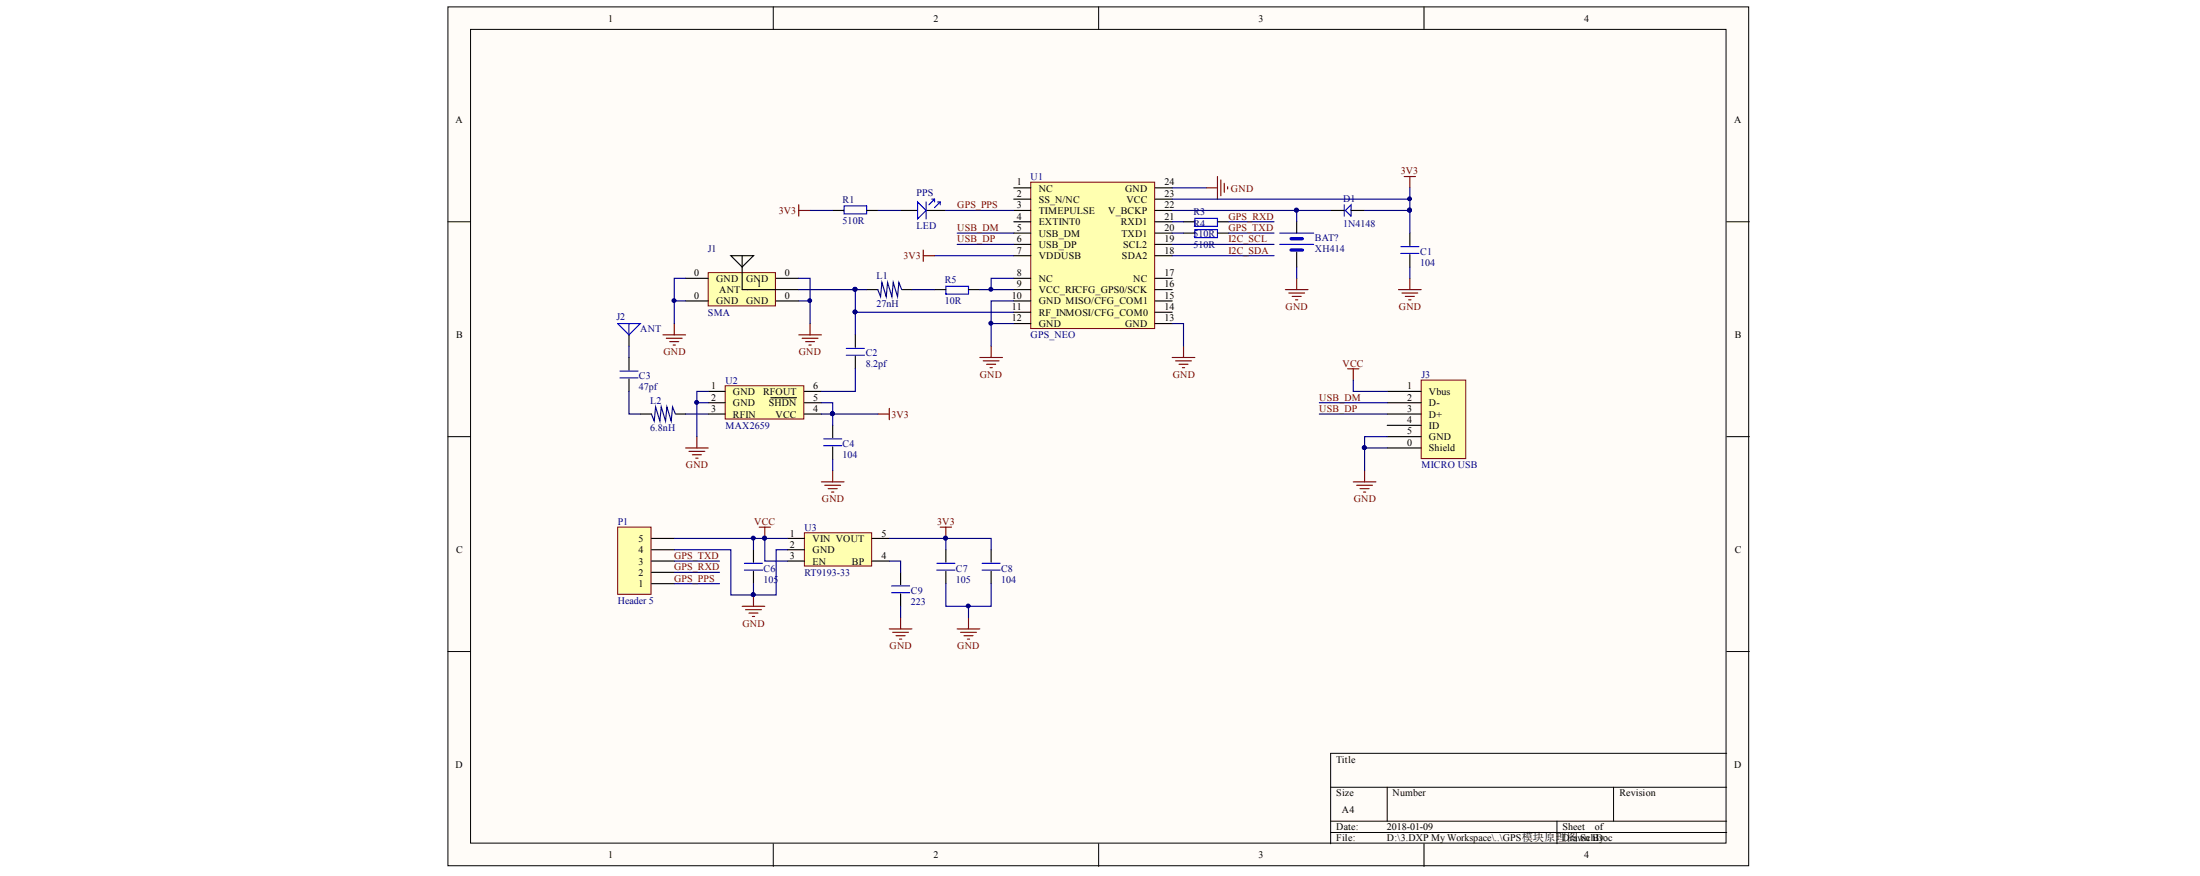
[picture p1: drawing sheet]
<svg xmlns="http://www.w3.org/2000/svg" width="297mm" height="118mm" viewBox="0 0 297 118" stroke-linecap="round" stroke-linejoin="round" font-family="sans-serif">
<g fill="#fffcf8" stroke="#000" stroke-width=".14">
<path d="M60.5 .9h175.6v115.9h-175.6z"/>
<path d="M63.5 4h169.5v109.7h-169.5z"/>
</g>
<g fill="none" stroke="#000" stroke-width=".14">
<path d="M104.4 .9v3.1M148.3 .9v3.1M192.3 .9v3.1M60.5 29.9h3M233.1 29.9h3.1M60.5 58.9h3M233.1 58.9h3.1M60.5 87.9h3M233.1 87.9h3.1M104.4 113.8v3.1M148.3 113.8v3.1M179.7 106.2h53.4"/>
<path d="M179.7 110.8h53.4M179.7 112.3h53.4M187.3 106.2v4.6M192.3 113.8v3.1M210.2 110.8v3M217.9 106.2v4.6M233.1 101.6h-53.4v12.2"/>
</g>
<path d="M139.2 24.6h16.7v19.7h-16.7z" fill="#ffffb0" stroke="#800000" stroke-width=".14"/>
<g fill="none" stroke="#000" stroke-width=".15">
<path d="M136.9 25.3h2.3M136.9 26.9h2.3M136.9 28.4h2.3M136.9 29.9h2.3M136.9 31.4h2.3M136.9 33h2.3M136.9 34.5h2.3M136.9 37.5h2.3M136.9 39.1h2.3M156 25.3h2.3M156 26.9h2.3M156 28.4h2.3"/>
<path d="M156 29.9h2.3M156 31.4h2.3M156 33h2.3M156 34.5h2.3M156 37.5h2.3M156 39.1h2.3M136.9 43.7h2.3M136.9 42.1h2.3M136.9 40.6h2.3M156 43.7h2.3M156 42.1h2.3M156 40.6h2.3"/>
</g>
<path d="M83.4 71.1h4.5v9.1h-4.5z" fill="#ffffb0" stroke="#800000" stroke-width=".14"/>
<path d="M88 78.7h3M88 77.2h3M88 75.7h3M88 74.2h3M88 72.6h3M101.7 74.2v1.6M101.7 77.1v1.6" fill="none" stroke="#000" stroke-width=".15"/>
<path d="M100.5 76.9h2.5M100.5 76h2.5" fill="none" stroke="#00f" stroke-width=".15"/>
<path d="M108.6 71.9h9.1v4.5h-9.1z" fill="#ffffb0" stroke="#800000" stroke-width=".14"/>
<g fill="none" stroke="#000" stroke-width=".15">
<path d="M112.4 28.4h1.6M117 28.4h1.5M117 39.1h1.5M121.6 28.4h2.3M121.8 39.1h1.3M125 28.4h2.7M126.2 39.1h1.5M130.8 39.1h1.5M106.3 72.6h2.3M106.3 74.2h2.3M106.3 75.7h2.3M117.8 72.6h2.3"/>
<path d="M117.8 75.7h2.3M121.6 77.2v1.7M127.7 74.2v1.6M127.7 77.1v1.6M133.8 74.2v1.6M133.8 77.1v1.6M121.6 80.1v1.7"/>
</g>
<g fill="none" stroke="#00f" stroke-width=".15">
<path d="M114 27.8h3v1.1h-3zM123.9 27.2l1.1 1.2-1.1 1.1zM125 27.2v2.3M125.8 26.9h.4v.3M126.2 26.9l-.8 .7M126.6 27.2h.3M126.9 27.2l-.7 .8M126.9 27.2v.4M127.7 38.6h3.1v1.1h-3.1zM120.4 80h2.4M120.4 79h2.4M126.5 76.9h2.4"/>
<path d="M126.5 76h2.4M132.6 76.9h2.4M132.6 76h2.4"/>
</g>
<g fill="none" stroke="#000080" stroke-width=".15">
<path d="M109.4 28.4h3M118.5 28.4h3.1M123.1 39.1h3.1M126.2 34.5h10.7M127.7 28.4h9.2M132.3 39.1h4.6M136.9 37.5h-3.1v1.6M91 74.2h7.7v6.1h6.1v-6.1h1.5M91 72.6h15.3M91 75.7h6.1M91 77.2h6.1M91 78.7h6.1"/>
<path d="M101.7 72.6v1.6M101.7 78.7v1.6M103.3 72.6v3.1h3M120.1 75.7h1.5v1.5M120.1 72.6h13.7v1.6M127.7 78.7v3.1h6.1v-3.1M127.7 72.6v1.6M121.6 81.8v1.5M130.8 81.8v1.5"/>
</g>
<g fill="#000080" stroke="#000080" stroke-width=".14">
<circle cx="101.7" cy="72.6" r=".26"/>
<circle cx="101.7" cy="80.2" r=".26"/>
<circle cx="103.2" cy="72.6" r=".26"/>
<circle cx="127.7" cy="72.6" r=".26"/>
<circle cx="130.7" cy="81.7" r=".26"/>
<circle cx="133.8" cy="39" r=".26"/>
</g>
<g fill="none" stroke="#800000" stroke-width=".15">
<path d="M107.8 27.6v1.6M107.8 28.4h1.6M102.5 71.1h1.5M103.3 71.1v1.5M126.9 71.1h1.6M127.7 71.1v1.5M100.2 81.8h3.1M100.7 82.3h2.1M101.1 82.7h1.2M101.6 83.2h.3M101.7 80.3v1.5M120.1 84.8h3"/>
<path d="M120.5 85.3h2.2M121 85.8h1.2M121.4 86.2h.3M121.6 83.3v1.5M129.2 84.8h3.1M129.7 85.3h2.1M130.2 85.8h1.2M130.6 86.2h.3M130.8 83.3v1.5"/>
</g>
<path d="M118.5 39.1l.4 .9 .2-1.9 .6 1.9 .1-1.9 .6 1.9 .2-1.9 .6 1.9 .2-1.9 .3 1" fill="none" stroke="#11037f" stroke-width=".15"/>
<path d="M97.9 52h10.6v4.5h-10.6z" fill="#ffffb0" stroke="#800000" stroke-width=".14"/>
<g fill="none" stroke="#000" stroke-width=".15">
<path d="M159.8 29.9h1.5M159.8 31.4h1.5M164.4 29.9h1.5M164.4 31.4h1.5M175.1 29.9v1.5M175.1 34v2M179.7 28.4h1.8M182.4 28.4h1.8M190.4 31.4v1.7M190.4 34.3v1.7M84.9 45.2v1.5M84.9 48.2v1.7"/>
<path d="M84.9 51.1v1.7M86.5 55.9h1.5M91.3 55.9h1.3M95.6 52.8h2.3M95.6 54.3h2.3M95.6 55.9h2.3M104.1 53.7h3.4M108.6 52.8h2.3M108.6 54.3h2.3M108.6 55.9h2.3M112.4 57.4v1.7M115.5 45.2v1.7"/>
<path d="M115.5 48.1v1.7M112.4 60.3v1.7"/>
</g>
<g fill="none" stroke="#00f" stroke-width=".15">
<path d="M161.3 29.5h3.1v1h-3.1zM161.3 31h3.1v1.1h-3.1zM172.8 31.4h4.6M172.8 33h4.6M181.5 27.6v1.6M181.6 28.4l.8-.8v1.6zM189.1 34.2h2.5M189.1 33.3h2.5M83.4 43.7h3.1l-1.6 1.5zM83.7 51h2.4M83.7 50.1h2.4M84.9 43.7v1.5"/>
<path d="M111.2 59.2h2.5M114.3 47.9h2.4M114.3 47h2.4M111.2 60.1h2.5"/>
</g>
<g fill="none" stroke="#000080" stroke-width=".15">
<path d="M158.3 25.3h4.6M158.3 29.9h1.5M158.3 31.4h1.5M158.3 33h13.7M158.3 34.5h13.7M165.9 29.9h6.1M165.9 31.4h6.1M175.1 36v1.5M190.4 36v1.5M84.9 52.8v3.1h1.6M84.9 46.7v1.5M92.6 55.9h3"/>
<path d="M94.1 54.3h1.5M95.6 52.8h-1.5v6.1M110.9 54.3h1.5v3.1M110.9 55.9h7.6M115.5 49.8v3h-4.6M115.5 42.1v3.1M133.8 43.7h3.1M136.9 40.6h-3.1v6.1M158.3 43.7h1.5v3M112.4 62v1.5"/>
</g>
<g fill="#000080" stroke="#000080" stroke-width=".14">
<circle cx="115.4" cy="42.1" r=".26"/>
<circle cx="112.4" cy="55.8" r=".26"/>
<circle cx="94.1" cy="54.3" r=".26"/>
<circle cx="133.8" cy="43.6" r=".26"/>
</g>
<g fill="none" stroke="#800000" stroke-width=".15">
<path d="M162.9 25.3h1.5M164.4 23.8v3.1M164.8 24.3v2.1M165.3 24.7v1.3M165.8 25.2v.3M173.5 39.1h3.1M174 39.5h2.1M174.5 40h1.2M175.1 37.5v1.6M188.8 39.1h3.1M189.3 39.5h2.1M189.6 23.8h1.5"/>
<path d="M189.7 40h1.3M190.4 23.8v1.5M190.4 37.5v1.6M94.1 58.9v1.5M118.5 55.9h1.6M120.1 55.1v1.5M132.3 48.2h3M132.8 48.7h2.1M133.2 49.1h1.2M133.7 49.6h.3M133.8 46.7v1.5M158.3 48.2h3"/>
<path d="M158.7 48.7h2.2M159.2 49.1h1.2M159.6 49.6h.3M159.8 46.7v1.5M174.9 40.4h.3M190.2 40.4h.3M92.6 60.4h3M93 60.9h2.2M93.5 61.4h1.2M93.9 61.8h.3M110.9 65h3.1M111.4 65.5h2.1"/>
<path d="M111.8 65.9h1.2M112.3 66.4h.3M112.4 63.5v1.5"/>
</g>
<path d="M88 55.9l.3 .9 .2-1.9 .6 1.9 .2-1.9 .6 1.9 .1-1.9 .6 1.9 .2-1.9 .4 1" fill="none" stroke="#11037f" stroke-width=".15"/>
<path d="M174.3 32.2h1.5M174.3 33.7h1.5" fill="none" stroke="#00f" stroke-width=".46"/>
<path d="M191.9 51.3h6v10.6h-6z" fill="#ffffb0" stroke="#800000" stroke-width=".14"/>
<path d="M187.3 52.8h4.6M187.3 54.3h4.6M187.3 55.9h4.6M187.3 57.4h4.6M187.3 58.9h4.6M187.3 60.4h4.6" fill="none" stroke="#000" stroke-width=".15"/>
<path d="M182 49.8h1.5M182.7 49.8v1.5M182.7 65h3.1M183.2 65.5h2.1M183.6 65.9h1.3M184.1 66.4h.3M184.2 63.5v1.5" fill="none" stroke="#800000" stroke-width=".15"/>
<path d="M129.2 31.4h7.7M129.2 33h7.7M178.1 54.3h9.2M178.1 55.9h9.2M182.7 51.3v1.5h4.6M187.3 58.9h-3.1v1.5M187.3 60.4h-3.1v3.1" fill="none" stroke="#000080" stroke-width=".15"/>
<circle cx="184.2" cy="60.4" r=".26" fill="#000080" stroke="#000080" stroke-width=".14"/>
<path d="M95.6 36.8h9.1v4.5h-9.1z" fill="#ffffb0" stroke="#800000" stroke-width=".14"/>
<path d="M92.6 37.5h3M98.7 34.5h3l-1.5 1.5zM100.2 34.5v4.6h7.6M104.8 37.5h3M92.6 40.6h3M104.8 40.6h3" fill="none" stroke="#000" stroke-width=".15"/>
<path d="M124.7 33.7v1.6M124.7 34.5h1.5M89.5 45.2h3.1M90 45.6h2.1M90.4 46.1h1.2M90.9 46.6h.3M91 43.7v1.5M107.8 45.2h3.1M108.3 45.6h2.1M108.8 46.1h1.2M109.2 46.6h.3M109.4 43.7v1.5" fill="none" stroke="#800000" stroke-width=".15"/>
<path d="M92.6 37.5h-1.6v6.2M107.8 37.5h1.6v6.2M107.8 39.1h9.2M115.5 39.1v3h21.4M158.3 28.4h16.8v1.5M158.3 26.9h32.1M175.1 28.4h4.6M184.2 28.4h6.2M190.4 25.3v6.1M91 40.6h1.6M107.8 40.6h1.6" fill="none" stroke="#000080" stroke-width=".15"/>
<g fill="#000080" stroke="#000080" stroke-width=".14">
<circle cx="115.4" cy="39" r=".26"/>
<circle cx="109.3" cy="40.6" r=".26"/>
<circle cx="91" cy="40.6" r=".26"/>
<circle cx="190.3" cy="28.3" r=".26"/>
<circle cx="175" cy="28.3" r=".26"/>
<circle cx="190.3" cy="26.8" r=".26"/>
<circle cx="115.4" cy="42.1" r=".26"/>
</g>
<g font-size="1.4">
<text x="82.1" y="3">1</text>
<text x="126" y="3">2</text>
<text x="169.9" y="3">3</text>
<text x="213.9" y="3">4</text>
<text x="61.5" y="16.6">A</text>
<text x="234.1" y="16.6">A</text>
<text x="137.3" y="25">1</text>
<text x="137.3" y="26.6">2</text>
<text x="137.3" y="28.1">3</text>
<text x="137.3" y="29.6">4</text>
<text x="140.2" y="25.8">NC</text>
<text x="140.2" y="27.4">SS_N/NC</text>
<text x="140.2" y="28.9">TIMEPULSE</text>
<text x="149.6" y="28.9">V_BCKP</text>
<text x="151.9" y="25.8">GND</text>
<text x="152.1" y="27.4">VCC</text>
<text x="157.2" y="29.6">21</text>
<text x="157.2" y="28.1">22</text>
<text x="157.2" y="26.6">23</text>
<text x="157.2" y="25">24</text>
<text x="137.3" y="31.2">5</text>
<text x="137.3" y="32.7">6</text>
<text x="137.3" y="34.2">7</text>
<text x="140.2" y="30.4">EXTINT0</text>
<text x="140.2" y="31.9">USB_DM</text>
<text x="140.2" y="33.4">USB_DP</text>
<text x="140.2" y="35">VDDUSB</text>
<text x="151.3" y="30.4">RXD1</text>
<text x="151.4" y="31.9">TXD1</text>
<text x="151.5" y="35">SDA2</text>
<text x="151.7" y="33.4">SCL2</text>
<text x="157.2" y="31.2">20</text>
<text x="157.2" y="32.7">19</text>
<text x="157.2" y="34.2">18</text>
<text x="93.7" y="37.2">0</text>
<text x="93.7" y="40.3">0</text>
<text x="96.7" y="38">GND</text>
<text x="96.7" y="41">GND</text>
<text x="97.1" y="39.5">ANT</text>
<text x="100.7" y="41">GND</text>
<text x="100.7" y="38">GND</text>
<text x="102.2" y="38.8">1</text>
<text x="106" y="40.3">0</text>
<text x="106" y="37.2">0</text>
<text x="136.6" y="41.8">11</text>
<text x="136.6" y="40.3">10</text>
<text x="137.3" y="37.2">8</text>
<text x="137.3" y="38.8">9</text>
<text x="140.2" y="38">NC</text>
<text x="140.2" y="39.5">VCC_RFCFG_GPS0/SCK</text>
<text x="140.2" y="41">GND MISO/CFG_COM1</text>
<text x="153" y="38">NC</text>
<text x="157.2" y="37.2">17</text>
<text x="157.2" y="38.8">16</text>
<text x="157.2" y="40.3">15</text>
<text x="157.2" y="41.8">14</text>
<text x="61.6" y="45.6">B</text>
<text x="136.6" y="43.3">12</text>
<text x="140.2" y="44.1">GND</text>
<text x="140.2" y="42.6">RF_INMOSI/CFG_COM0</text>
<text x="151.9" y="44.1">GND</text>
<text x="157.2" y="43.3">13</text>
<text x="234.2" y="45.6">B</text>
<text x="96" y="52.5">1</text>
<text x="99" y="53.3">GND</text>
<text x="103" y="53.3">RFOUT</text>
<text x="109.8" y="52.5">6</text>
<text x="190" y="52.5">1</text>
<text x="192.9" y="53.3">Vbus</text>
<text x="96" y="54.1">2</text>
<text x="96" y="55.6">3</text>
<text x="99" y="54.8">GND</text>
<text x="99" y="56.3">RFIN</text>
<text x="103.8" y="54.8">SHDN</text>
<text x="104.7" y="56.3">VCC</text>
<text x="109.8" y="55.6">4</text>
<text x="109.8" y="54.1">5</text>
<text x="190" y="54.1">2</text>
<text x="190" y="55.6">3</text>
<text x="190" y="57.1">4</text>
<text x="190" y="58.6">5</text>
<text x="192.9" y="54.8">D-</text>
<text x="192.9" y="56.3">D+</text>
<text x="192.9" y="57.9">ID</text>
<text x="192.9" y="59.4">GND</text>
<text x="190" y="60.1">0</text>
<text x="192.9" y="60.9">Shield</text>
<text x="61.6" y="74.7">C</text>
<text x="86.2" y="77.7">2</text>
<text x="86.2" y="76.2">3</text>
<text x="86.2" y="74.7">4</text>
<text x="86.2" y="73.1">5</text>
<text x="106.7" y="72.4">1</text>
<text x="106.7" y="73.9">2</text>
<text x="106.7" y="75.4">3</text>
<text x="109.7" y="73.1">VIN VOUT</text>
<text x="109.7" y="74.7">GND</text>
<text x="109.7" y="76.2">EN</text>
<text x="115" y="76.2">BP</text>
<text x="119" y="75.4">4</text>
<text x="119" y="72.4">5</text>
<text x="234.2" y="74.7">C</text>
<text x="86.2" y="79.2">1</text>
<text x="61.5" y="103.6">D</text>
<text x="180.4" y="102.9">Title</text>
<text x="180.4" y="107.4">Size</text>
<text x="188" y="107.4">Number</text>
<text x="218.6" y="107.4">Revision</text>
<text x="234.1" y="103.6">D</text>
<text x="180.4" y="112">Date:</text>
<text x="180.4" y="113.5">File:</text>
<text x="181.2" y="109.7">A4</text>
<text x="187.3" y="112">2018-01-09</text>
<text x="187.3" y="113.5">D:\3.DXP My Workspace\..\GPS模块原理图.SchDoc</text>
<text x="211" y="112">Sheet</text>
<text x="211" y="113.5">Drawn By:</text>
<text x="215.3" y="112">of</text>
<text x="82.1" y="115.8">1</text>
<text x="126" y="115.8">2</text>
<text x="169.9" y="115.8">3</text>
<text x="213.9" y="115.8">4</text>
</g>
<g font-size="1.4" fill="#800000">
<text x="189.1" y="23.5">3V3</text>
<text x="105.1" y="28.9">3V3</text>
<text x="129.2" y="28.1">GPS_PPS</text>
<text x="165.9" y="29.6">GPS_RXD</text>
<text x="166.2" y="25.8">GND</text>
<text x="122" y="35">3V3</text>
<text x="129.2" y="31.2">USB_DM</text>
<text x="129.2" y="32.7">USB_DP</text>
<text x="165.9" y="31.2">GPS_TXD</text>
<text x="165.9" y="32.7">I2C_SCL</text>
<text x="165.9" y="34.2">I2C_SDA</text>
<text x="173.6" y="41.8">GND</text>
<text x="188.9" y="41.8">GND</text>
<text x="89.6" y="47.9">GND</text>
<text x="107.8" y="47.9">GND</text>
<text x="132.3" y="51">GND</text>
<text x="158.3" y="51">GND</text>
<text x="181.3" y="49.5">VCC</text>
<text x="120.4" y="56.3">3V3</text>
<text x="178.1" y="54.1">USB_DM</text>
<text x="178.1" y="55.6">USB_DP</text>
<text x="92.6" y="63.2">GND</text>
<text x="101.8" y="70.8">VCC</text>
<text x="111" y="67.7">GND</text>
<text x="126.5" y="70.8">3V3</text>
<text x="182.8" y="67.7">GND</text>
<text x="91" y="75.4">GPS_TXD</text>
<text x="91" y="76.9">GPS_RXD</text>
<text x="91" y="78.5">GPS_PPS</text>
<text x="100.2" y="84.5">GND</text>
<text x="120.1" y="87.6">GND</text>
<text x="129.2" y="87.6">GND</text>
</g>
<g font-size="1.4" fill="#000080">
<text x="113.8" y="27.4">R1</text>
<text x="123.7" y="26.4">PPS</text>
<text x="139.1" y="24.2">U1</text>
<text x="161.1" y="29">R3</text>
<text x="181.3" y="27.2">D1</text>
<text x="95.6" y="34">J1</text>
<text x="113.8" y="30.2">510R</text>
<text x="123.7" y="30.9">LED</text>
<text x="161.1" y="31.9">510R</text>
<text x="161.1" y="30.6">R4</text>
<text x="161.1" y="33.4">510R</text>
<text x="177.5" y="32.5">BAT?</text>
<text x="177.5" y="34">XH414</text>
<text x="181.3" y="30.6">1N4148</text>
<text x="191.8" y="34.4">C1</text>
<text x="191.8" y="35.9">104</text>
<text x="118.3" y="37.7">L1</text>
<text x="118.3" y="41.4">27nH</text>
<text x="127.6" y="38.2">R5</text>
<text x="127.6" y="41">10R</text>
<text x="83.2" y="43.2">J2</text>
<text x="86.4" y="44.8">ANT</text>
<text x="95.6" y="42.6">SMA</text>
<text x="139.1" y="45.6">GPS_NEO</text>
<text x="86.3" y="51.1">C3</text>
<text x="86.3" y="52.6">47pf</text>
<text x="97.9" y="51.8">U2</text>
<text x="116.9" y="48.1">C2</text>
<text x="116.9" y="49.6">8.2pf</text>
<text x="191.9" y="51">J3</text>
<text x="87.8" y="54.5">L2</text>
<text x="87.8" y="58.2">6.8nH</text>
<text x="97.9" y="57.9">MAX2659</text>
<text x="113.8" y="60.3">C4</text>
<text x="113.8" y="61.8">104</text>
<text x="191.9" y="63.2">MICRO USB</text>
<text x="83.4" y="70.8">P1</text>
<text x="108.6" y="71.6">U3</text>
<text x="103.1" y="77.1">C6</text>
<text x="108.6" y="77.7">RT9193-33</text>
<text x="129.1" y="77.1">C7</text>
<text x="135.2" y="77.1">C8</text>
<text x="83.4" y="81.5">Header 5</text>
<text x="103.1" y="78.6">105</text>
<text x="123" y="80.2">C9</text>
<text x="123" y="81.7">223</text>
<text x="129.1" y="78.6">105</text>
<text x="135.2" y="78.6">104</text>
</g>
</svg>
